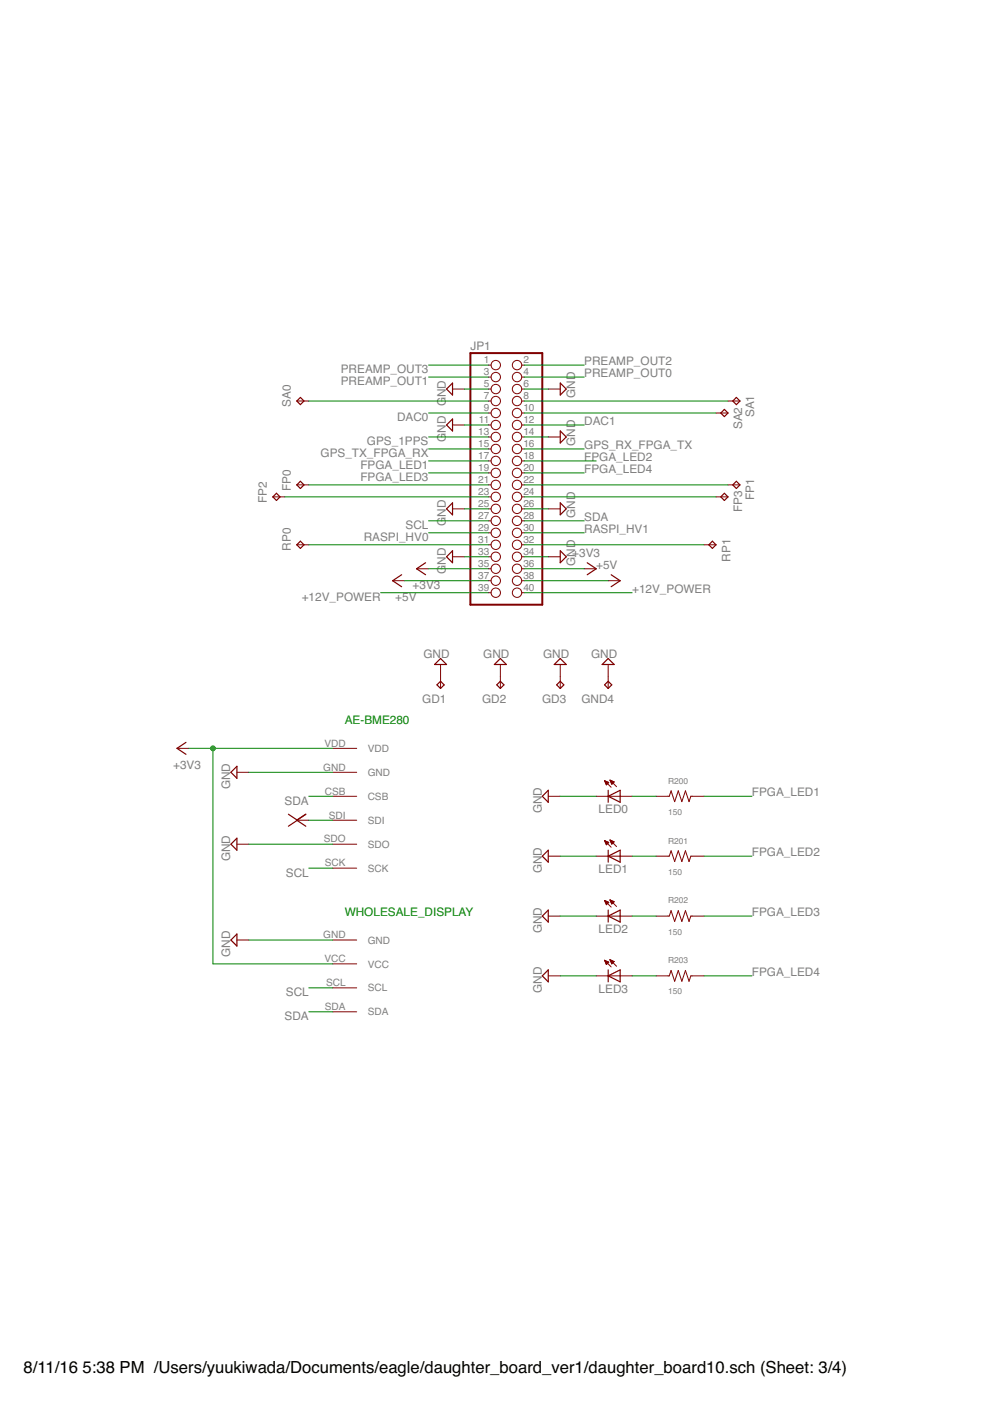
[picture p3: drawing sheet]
<svg xmlns="http://www.w3.org/2000/svg" width="210mm" height="297mm" viewBox="0 0 210 297" stroke-linecap="round" stroke-linejoin="round" font-family="sans-serif">
<path d="M99.7 74.9h15.3v53.3h-15.3z" fill="none" stroke="#800000" stroke-width=".42"/>
<g fill="none" stroke="#800000" stroke-width=".21">
<path d="M103.5 77.4h.6M103.5 79.9h.6M110.6 77.4h.6M110.6 79.9h.6M62.9 85h2.6M95.9 82.5h2.6M95.9 90.1h2.6M103.5 82.5h.6M103.5 85h.6M103.5 87.6h.6M103.5 90.1h.6M103.5 92.6h.6"/>
<path d="M103.5 95.2h.6M103.5 97.7h.6M110.6 82.5h.6M110.6 85h.6M110.6 87.6h.6M110.6 90.1h.6M110.6 92.6h.6M110.6 95.2h.6M110.6 97.7h.6M116.2 82.5h2.6M116.2 92.6h2.6M151.8 87.6h2.5"/>
<path d="M154.3 85h2.6M57.8 105.3h2.6M62.9 102.8h2.6M62.9 115.5h2.6M95.9 107.9h2.6M95.9 118h2.6M103.5 100.3h.6M103.5 102.8h.6M103.5 105.3h.6M103.5 107.9h.6M103.5 110.4h.6M103.5 113h.6"/>
<path d="M103.5 115.5h.6M103.5 118h.6M110.6 100.3h.6M110.6 102.8h.6M110.6 105.3h.6M110.6 107.9h.6M110.6 110.4h.6M110.6 113h.6M110.6 115.5h.6M110.6 118h.6M116.2 107.9h2.6M116.2 118h2.6"/>
<path d="M149.3 115.5h2.5M151.8 105.3h2.5M154.3 102.8h2.6M83.2 123.1h2.6M88.3 120.6h2.6M103.5 120.6h.6M103.5 123.1h.6M103.5 125.7h.6M110.6 120.6h.6M110.6 123.1h.6M110.6 125.7h.6M123.9 120.6h2.5"/>
<path d="M128.9 123.1h2.6M37.5 158.7h2.6M70.5 158.7h5.1M93.4 140.9v5.1M106.1 140.9v5.1M118.8 140.9v5.1M128.9 140.9v5.1M50.2 163.7h2.6M50.2 179h2.6M62.9 173.9h2.6M70.5 163.7h5.1M70.5 179h5.1"/>
<path d="M70.5 168.8h5.1M70.5 173.9h5.1M116.2 168.8h2.6M126.4 168.8h7.6M128.2 165.5l1.4 1.4M128.2 165.5l.9 .4-.5 .5zM128.2 178.2l1.4 1.4M128.2 178.2l.9 .4-.5 .5zM128.2 165.6h.2M128.2 178.3h.2M128.3 178.4h.3M128.3 165.8h.4"/>
<path d="M128.3 178.5h.6M128.3 165.9h.7M128.4 178.6h.6M128.4 166h.6M128.4 178.8h.5M128.4 166.1h.5M128.5 166.2h.3M128.5 178.9h.3M128.5 179h.2M128.5 166.3h.1M129.3 165.4l1.4 1.4M129.3 165.4l.9 .4-.5 .5z"/>
<path d="M129.3 178.1l1.4 1.4M129.3 178.1l.9 .4-.5 .5zM129.4 165.5h.2M129.4 178.2h.1M129.4 178.3h.4M129.4 165.6h.5M129.5 165.8h.7M129.5 178.4h.6M129.5 178.5h.7M129.5 165.9h.6M129.6 178.6h.4M129.6 166h.4"/>
<path d="M129.6 178.8h.3M129.6 166.1h.3M129.7 178.9h.1M129.7 166.2h.1M139.1 168.8h2.8l.4-1.1 .7 2.3 .8-2.3 .8 2.3 .7-2.3 .8 2.3 .4-1.2h2.8M50.2 199.3h2.6M70.5 199.3h5.1M70.5 184.1h5.1M116.2 181.5h2.6M116.2 194.2h2.6M126.4 181.5h7.6M126.4 194.2h7.6"/>
<path d="M128.2 190.9l1.4 1.4M128.2 190.9l.9 .4-.5 .5zM128.2 191h.1M128.2 191.1h.4M128.3 191.2h.5M128.4 191.3h.7M128.4 191.4h.5M128.5 191.6h.3M128.5 191.7h.2M128.6 191.8h.1M129.3 190.8l1.4 1.4M129.3 190.8l.9 .4-.5 .5z"/>
<path d="M129.3 190.8h.1M129.4 191h.3M129.5 191.1h.5M129.5 191.2h.7M129.6 191.3h.5M129.6 191.4h.3M129.7 191.6h.1M139.1 181.5h2.8l.4-1.1 .7 2.3 .8-2.3 .8 2.3 .7-2.3 .8 2.3 .4-1.2h2.8M139.1 194.2h2.8l.4-1.1 .7 2.3 .8-2.3 .8 2.3 .7-2.3 .8 2.3 .4-1.2h2.8M70.5 204.4h5.1M70.5 209.4h5.1M70.5 214.5h5.1"/>
<path d="M116.2 206.9h2.6M126.4 206.9h7.6M128.2 203.6l1.4 1.4M128.2 203.6h.1M128.2 203.6l.9 .4M128.2 203.6l.4 .9M128.2 203.8h.3M128.3 203.9h.5M128.4 204h.7M128.4 204.1h.6M128.4 204.2h.4M128.5 204.3h.2"/>
<path d="M128.5 204.5h.1M129.1 204l-.5 .5M129.3 203.5l1.4 1.4M129.3 203.5l.9 .4M129.3 203.5l.4 .9 .5-.5M129.3 203.5h.1M129.4 203.6h.2M129.4 203.8h.5M129.5 203.9h.7M129.5 204h.6M129.6 204.1h.4M129.6 204.2h.3"/>
<path d="M129.7 204.3h.1M139.1 206.9h2.8l.4-1.1 .7 2.2 .8-2.2 .8 2.2 .7-2.2 .8 2.2 .4-1.1h2.8"/>
<circle cx="105.1" cy="79.9" r=".99"/>
<circle cx="105.1" cy="77.4" r=".99"/>
<circle cx="109.6" cy="77.4" r=".99"/>
<circle cx="109.6" cy="79.9" r=".99"/>
<circle cx="105.1" cy="97.7" r=".99"/>
<circle cx="105.1" cy="87.6" r=".99"/>
<circle cx="105.1" cy="90.1" r=".99"/>
<circle cx="105.1" cy="92.6" r=".99"/>
<circle cx="105.1" cy="95.2" r=".99"/>
<circle cx="105.1" cy="82.5" r=".99"/>
<circle cx="105.1" cy="85" r=".99"/>
<circle cx="109.6" cy="87.6" r=".99"/>
<circle cx="109.6" cy="97.7" r=".99"/>
<circle cx="109.6" cy="90.1" r=".99"/>
<circle cx="109.6" cy="92.6" r=".99"/>
<circle cx="109.6" cy="95.2" r=".99"/>
<circle cx="109.6" cy="82.5" r=".99"/>
<circle cx="109.6" cy="85" r=".99"/>
<circle cx="105.1" cy="110.4" r=".99"/>
<circle cx="105.1" cy="102.8" r=".99"/>
<circle cx="105.1" cy="115.5" r=".99"/>
<circle cx="105.1" cy="100.3" r=".99"/>
<circle cx="105.1" cy="105.3" r=".99"/>
<circle cx="105.1" cy="113" r=".99"/>
<circle cx="105.1" cy="118" r=".99"/>
<circle cx="105.1" cy="107.9" r=".99"/>
<circle cx="109.6" cy="110.4" r=".99"/>
<circle cx="109.6" cy="115.5" r=".99"/>
<circle cx="109.6" cy="100.3" r=".99"/>
<circle cx="109.6" cy="102.8" r=".99"/>
<circle cx="109.6" cy="113" r=".99"/>
<circle cx="109.6" cy="105.3" r=".99"/>
<circle cx="109.6" cy="118" r=".99"/>
<circle cx="109.6" cy="107.9" r=".99"/>
<circle cx="105.1" cy="123.1" r=".99"/>
<circle cx="105.1" cy="120.6" r=".99"/>
<circle cx="105.1" cy="125.7" r=".99"/>
<circle cx="109.6" cy="123.1" r=".99"/>
<circle cx="109.6" cy="125.7" r=".99"/>
<circle cx="109.6" cy="120.6" r=".99"/>
</g>
<g fill="none" stroke="#800000" stroke-width=".25">
<path d="M63.7 84.3l.8 .7-.8 .8-.8-.8zM95.9 81.2v2.6l-1.2-1.3zM95.9 88.8v2.6l-1.2-1.3zM118.8 81.2l1.3 1.3-1.3 1.3zM118.8 91.4l1.3 1.2-1.3 1.3zM152.8 87.6l.8-.8 .7 .8-.7 .7zM156.1 84.3l.8 .7-.8 .8-.7-.8zM58.6 104.6l.8 .7-.8 .8-.8-.8zM63.7 102l.8 .8-.8 .8-.8-.8zM63.7 114.7l.8 .8-.8 .8-.8-.8zM90.2 119.3l-1.9 1.3 1.9 1.3M95.9 106.6v2.6l-1.2-1.3z"/>
<path d="M95.9 116.8v2.5l-1.2-1.3zM118.8 106.6l1.3 1.3-1.3 1.3zM118.8 116.8l1.3 1.2-1.3 1.3zM124.5 119.3l1.9 1.3-1.9 1.3M151 114.7l.8 .8-.8 .8-.7-.8zM152.8 105.3l.8-.7 .7 .7-.7 .8zM156.1 102l.8 .8-.8 .8-.7-.8zM85.2 121.9l-2 1.2 2 1.3M93.4 139.6l1.3 1.3h-2.6zM106.1 139.6l1.3 1.3h-2.6zM118.8 139.6l1.3 1.3h-2.6zM128.9 139.6l1.3 1.3h-2.5z"/>
<path d="M129.6 121.9l1.9 1.2-1.9 1.3M39.4 157.4l-1.9 1.3 1.9 1.2M92.6 145.2l.8-.8 .8 .8-.8 .8zM105.3 145.2l.8-.8 .7 .8-.7 .8zM118 145.2l.8-.8 .7 .8-.7 .8zM128.2 145.2l.7-.8 .8 .8-.8 .8zM50.2 162.5v2.5l-1.2-1.3zM50.2 177.7v2.6l-1.2-1.3zM61.2 172.6l1.9 1.3-1.9 1.3M64.8 172.6l-1.9 1.3 1.9 1.3M116.2 167.6v2.5l-1.2-1.3zM128.9 168.8l2.6-1.2v2.5z"/>
<path d="M128.9 167.6v2.5M50.2 198v2.6l-1.2-1.3zM116.2 180.3v2.5l-1.2-1.3zM116.2 193v2.5l-1.2-1.3zM128.9 180.3v2.5M128.9 193v2.5M128.9 181.5l2.6-1.2v2.5zM128.9 194.2l2.6-1.2v2.5zM116.2 205.6v2.6l-1.2-1.3zM128.9 205.6v2.6M128.9 206.9l2.6-1.3v2.6z"/>
</g>
<g fill="none" stroke="#008000" stroke-width=".21">
<path d="M90.9 79.9h12.6M90.9 77.4h12.6M111.2 79.9h12.7M111.2 77.4h12.7M65.5 85h38M90.9 92.6h12.6M90.9 97.7h12.6M90.9 87.6h12.6M90.9 95.2h12.6M98.5 82.5h5M98.5 90.1h5M111.2 82.5h5"/>
<path d="M111.2 90.1h12.7M111.2 92.6h5M111.2 97.7h15.2M111.2 87.6h40.6M111.2 95.2h12.7M111.2 85h43.1M60.4 105.3h43.1M65.5 115.5h38M65.5 102.8h38M90.9 100.3h12.6M90.9 113h12.6M90.9 110.4h12.6"/>
<path d="M98.5 107.9h5M98.5 118h5M111.2 107.9h5M111.2 118h5M111.2 100.3h12.7M111.2 113h12.7M111.2 110.4h12.7M111.2 115.5h38.1M111.2 105.3h40.6M111.2 102.8h43.1M80.7 125.7h22.8M85.8 123.1h17.7"/>
<path d="M90.9 120.6h12.6M111.2 120.6h12.7M111.2 125.7h22.8M111.2 123.1h17.7M40.1 158.7h30.4M45.1 158.7v45.7h25.4M52.8 179h17.7M52.8 163.7h17.7M65.5 168.8h5M65.5 173.9h5M118.8 168.8h7.6M134 168.8h5.1"/>
<path d="M149.3 168.8h10.1M52.8 199.3h17.7M65.5 184.1h5M118.8 181.5h7.6M118.8 194.2h7.6M134 181.5h5.1M134 194.2h5.1M149.3 181.5h10.1M149.3 194.2h10.1M65.5 209.4h5M65.5 214.5h5M118.8 206.9h7.6"/>
<path d="M134 206.9h5.1M149.3 206.9h10.1"/>
</g>
<circle cx="45.1" cy="158.7" r=".51" fill="#008000" stroke="#008000" stroke-width=".21"/>
<g font-size="3.5">
<text x="5" y="291">8/11/16</text>
<text x="17.5" y="291">5:38 PM /Users/yuukiwada/Documents/eagle/daughter_board_ver1/daughter_board10.sch (Sheet: 3/4)</text>
</g>
<g font-size="2.5" fill="#808080">
<text x="99.7" y="74.2">JP1</text>
<text x="123.9" y="77.4">PREAMP_OUT2</text>
<text x="72.3" y="81.7">PREAMP_OUT1</text>
<text x="72.3" y="79.2">PREAMP_OUT3</text>
<text x="123.9" y="79.9">PREAMP_OUT0</text>
<text x="61.7" y="86.3" transform="rotate(-90 61.7 86.3)">SA0</text>
<text x="84.2" y="89.3">DAC0</text>
<text x="94.5" y="86.1" transform="rotate(-90 94.5 86.1)">GND</text>
<text x="122" y="84.4" transform="rotate(-90 122 84.4)">GND</text>
<text x="159.9" y="88.5" transform="rotate(-90 159.9 88.5)">SA1</text>
<text x="77.8" y="94.4">GPS_1PPS</text>
<text x="94.5" y="93.7" transform="rotate(-90 94.5 93.7)">GND</text>
<text x="122" y="94.6" transform="rotate(-90 122 94.6)">GND</text>
<text x="123.9" y="95.2">GPS_RX_FPGA_TX</text>
<text x="123.9" y="90.1">DAC1</text>
<text x="157.4" y="91" transform="rotate(-90 157.4 91)">SA2</text>
<text x="68" y="97">GPS_TX_FPGA_RX</text>
<text x="76.4" y="99.5">FPGA_LED1</text>
<text x="123.9" y="97.7">FPGA_LED2</text>
<text x="123.9" y="100.3">FPGA_LED4</text>
<text x="56.6" y="106.6" transform="rotate(-90 56.6 106.6)">FP2</text>
<text x="61.7" y="104.1" transform="rotate(-90 61.7 104.1)">FP0</text>
<text x="76.4" y="102">FPGA_LED3</text>
<text x="159.9" y="106.1" transform="rotate(-90 159.9 106.1)">FP1</text>
<text x="86" y="112.2">SCL</text>
<text x="94.5" y="111.5" transform="rotate(-90 94.5 111.5)">GND</text>
<text x="122" y="109.8" transform="rotate(-90 122 109.8)">GND</text>
<text x="123.9" y="113">RASPI_HV1</text>
<text x="123.9" y="110.4">SDA</text>
<text x="157.4" y="108.6" transform="rotate(-90 157.4 108.6)">FP3</text>
<text x="61.7" y="116.8" transform="rotate(-90 61.7 116.8)">RP0</text>
<text x="77.1" y="114.7">RASPI_HV0</text>
<text x="121.3" y="118">+3V3</text>
<text x="122" y="119.9" transform="rotate(-90 122 119.9)">GND</text>
<text x="154.8" y="119.1" transform="rotate(-90 154.8 119.1)">RP1</text>
<text x="87.5" y="124.9">+3V3</text>
<text x="94.5" y="121.7" transform="rotate(-90 94.5 121.7)">GND</text>
<text x="126.4" y="120.6">+5V</text>
<text x="134" y="125.7">+12V_POWER</text>
<text x="64" y="127.4">+12V_POWER</text>
<text x="83.8" y="127.4">+5V</text>
<text x="89.8" y="139.5">GND</text>
<text x="102.5" y="139.5">GND</text>
<text x="115.2" y="139.5">GND</text>
<text x="125.3" y="139.5">GND</text>
<text x="89.5" y="149">GD1</text>
<text x="102.2" y="149">GD2</text>
<text x="114.9" y="149">GD3</text>
<text x="123.3" y="149">GND4</text>
<text x="36.7" y="163">+3V3</text>
<text x="48.8" y="167.4" transform="rotate(-90 48.8 167.4)">GND</text>
<text x="60.3" y="170.6">SDA</text>
<text x="114.9" y="172.5" transform="rotate(-90 114.9 172.5)">GND</text>
<text x="126.9" y="172.4">LED0</text>
<text x="159.4" y="168.8">FPGA_LED1</text>
<text x="48.8" y="182.6" transform="rotate(-90 48.8 182.6)">GND</text>
<text x="60.6" y="185.8">SCL</text>
<text x="114.9" y="185.2" transform="rotate(-90 114.9 185.2)">GND</text>
<text x="126.9" y="185.1">LED1</text>
<text x="159.4" y="181.5">FPGA_LED2</text>
<text x="114.9" y="197.9" transform="rotate(-90 114.9 197.9)">GND</text>
<text x="126.9" y="197.8">LED2</text>
<text x="159.4" y="194.2">FPGA_LED3</text>
<text x="48.8" y="202.9" transform="rotate(-90 48.8 202.9)">GND</text>
<text x="159.4" y="206.9">FPGA_LED4</text>
<text x="60.6" y="211.2">SCL</text>
<text x="114.9" y="210.6" transform="rotate(-90 114.9 210.6)">GND</text>
<text x="126.9" y="210.5">LED3</text>
<text x="60.3" y="216.3">SDA</text>
</g>
<g font-size="2.5" fill="#008000">
<text x="73.1" y="153.6">AE-BME280</text>
<text x="73.1" y="194.2">WHOLESALE_DISPLAY</text>
</g>
<g font-size="2.1" fill="#808080">
<text x="102.6" y="77.1">1</text>
<text x="111" y="77.1">2</text>
<text x="102.6" y="79.6">3</text>
<text x="102.6" y="82.1">5</text>
<text x="111" y="79.6">4</text>
<text x="111" y="82.1">6</text>
<text x="101.5" y="89.8">11</text>
<text x="102.6" y="84.7">7</text>
<text x="102.6" y="87.2">9</text>
<text x="111" y="84.7">8</text>
<text x="111" y="87.2">10</text>
<text x="111" y="89.8">12</text>
<text x="101.4" y="92.3">13</text>
<text x="101.4" y="94.8">15</text>
<text x="111" y="92.3">14</text>
<text x="111" y="94.8">16</text>
<text x="101.4" y="97.4">17</text>
<text x="101.4" y="99.9">19</text>
<text x="111" y="97.4">18</text>
<text x="111" y="99.9">20</text>
<text x="101.4" y="102.4">21</text>
<text x="101.4" y="105">23</text>
<text x="101.4" y="107.5">25</text>
<text x="111" y="102.4">22</text>
<text x="111" y="105">24</text>
<text x="111" y="107.5">26</text>
<text x="101.4" y="110.1">27</text>
<text x="101.4" y="112.6">29</text>
<text x="111" y="110.1">28</text>
<text x="111" y="112.6">30</text>
<text x="101.4" y="115.1">31</text>
<text x="101.4" y="117.7">33</text>
<text x="111" y="115.1">32</text>
<text x="111" y="117.7">34</text>
<text x="101.4" y="120.2">35</text>
<text x="101.4" y="122.8">37</text>
<text x="101.4" y="125.3">39</text>
<text x="111" y="120.2">36</text>
<text x="111" y="122.8">38</text>
<text x="111" y="125.3">40</text>
<text x="68.8" y="158.3">VDD</text>
<text x="78" y="159.4">VDD</text>
<text x="68.5" y="163.4">GND</text>
<text x="78" y="164.5">GND</text>
<text x="68.9" y="168.5">CSB</text>
<text x="69.7" y="173.5">SDI</text>
<text x="78" y="169.6">CSB</text>
<text x="68.7" y="178.6">SDO</text>
<text x="78" y="174.7">SDI</text>
<text x="78" y="179.7">SDO</text>
<text x="68.9" y="183.7">SCK</text>
<text x="78" y="184.8">SCK</text>
<text x="68.5" y="198.9">GND</text>
<text x="78" y="200.1">GND</text>
<text x="68.8" y="204">VCC</text>
<text x="69.1" y="209.1">SCL</text>
<text x="78" y="205.1">VCC</text>
<text x="68.9" y="214.2">SDA</text>
<text x="78" y="210.2">SCL</text>
<text x="78" y="215.3">SDA</text>
</g>
<g font-size="1.8" fill="#808080">
<text x="141.6" y="166.2">R200</text>
<text x="141.6" y="172.8">150</text>
<text x="141.6" y="178.9">R201</text>
<text x="141.6" y="185.5">150</text>
<text x="141.6" y="191.6">R202</text>
<text x="141.6" y="198.2">150</text>
<text x="141.6" y="204.2">R203</text>
<text x="141.6" y="210.8">150</text>
</g>
</svg>
